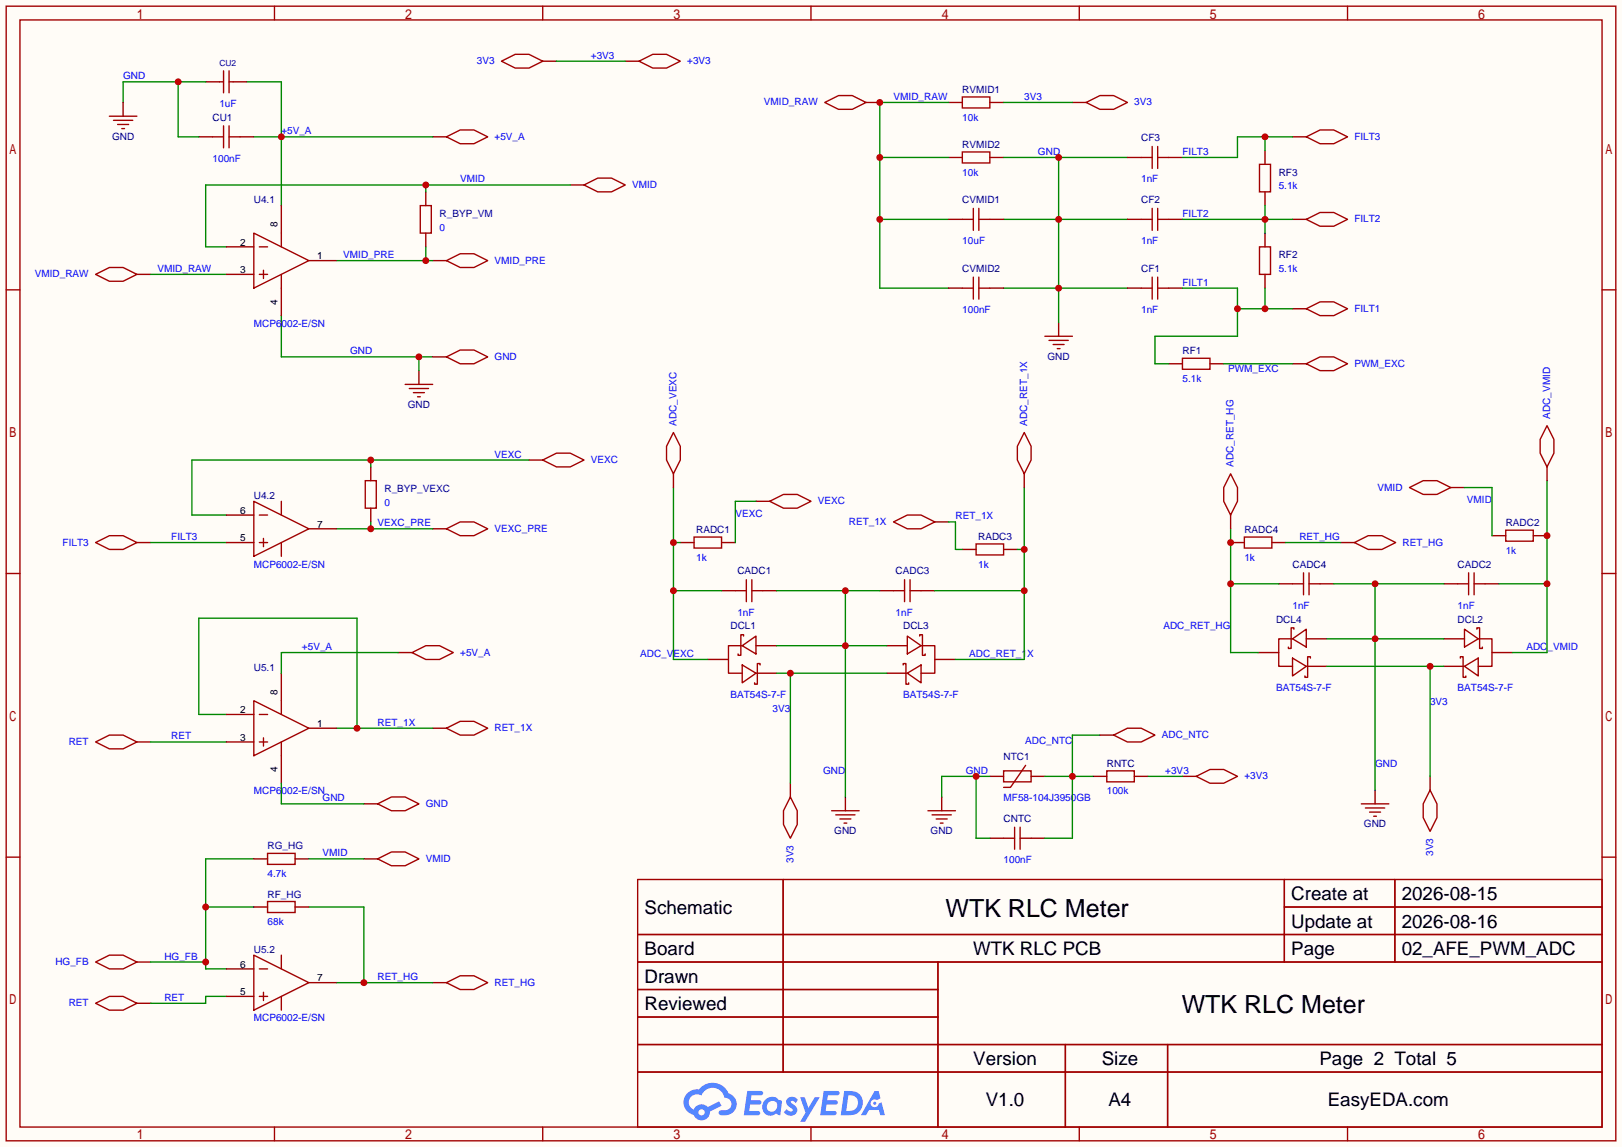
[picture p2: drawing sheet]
<svg xmlns="http://www.w3.org/2000/svg" width="299mm" height="212mm" viewBox="0 0 299 212" stroke-linecap="round" stroke-linejoin="round" font-family="sans-serif">
<path d="M0 0h299.5v211.8h-299.5z" fill="#fffcf7"/>
<g fill="none" stroke="#a10000" stroke-width=".25">
<path d="M1.1 1.1h297.2v209.6h-297.2zM3.7 3.7h292.1v204.5h-292.1zM50.7 1.1v2.6M100.2 1.1v2.6M149.7 1.1v2.6M199.3 1.1v2.6M248.8 1.1v2.6M1.1 53.5h2.6M295.8 53.5h2.5M1.1 105.9h2.6M295.8 105.9h2.5M1.1 158.3h2.6"/>
<path d="M295.8 158.3h2.5M117.7 162.4h178.1v45.8h-178.1zM117.7 172.6h178.1M117.7 177.7h178.1M144.6 162.4v35.6M173.2 177.7v30.5M237.1 162.4v15.3M237.1 167.5h58.7M257.5 162.4v15.3M117.7 182.8h55.5M117.7 192.9h178.1M117.7 187.8h55.5"/>
<path d="M117.7 198h178.1M196.7 192.9v15.3M215.6 192.9v15.3M50.7 208.2v2.5M100.2 208.2v2.5M149.7 208.2v2.5M199.3 208.2v2.5M248.8 208.2v2.5"/>
</g>
<g fill="#5487ff">
<path d="M145.5 202.8a1.3 1.3 0 0 1 1.8 .3l-.4 .6a.54 .54 0 0 0-.9-.2l.1 .2a1.58 1.58 0 0 1 1.1 1.6 1.43 1.43 0 0 1-2.5 .1l.5-.6a.64 .64 0 0 0 .5 .5 .64 .64 0 0 0 .7-.3l-.2-.2a1.6 1.6 0 0 1-1-1.6z"/>
<path d="M147.7 202.7h.9l.7 1.9 1.1-1.9h.9l-2.7 4.5h-.9l1-1.7z"/>
<path d="M138 201.5h1.6a1.31 1.31 0 0 1 1.2 .2 .4 .4 0 0 1-.3 .6h-1.8l-.1 .9h1.6a.4 .4 0 0 1 .4 .4 .4 .4 0 0 1-.4 .4h-1.7l-.2 1.2h.8a1.23 1.23 0 0 1 1.2 .2 .39 .39 0 0 1-.3 .6h-2.7z"/>
<path d="M152.1 201.5h1.6a1.32 1.32 0 0 1 1.3 .2 .39 .39 0 0 1-.4 .6h-1.7l-.2 .9h1.7a.4 .4 0 0 1 .3 .4 .4 .4 0 0 1-.4 .4h-1.7l-.2 1.2h.8a1.23 1.23 0 0 1 1.2 .2 .39 .39 0 0 1-.3 .6h-2.7z"/>
<path d="M161.5 201.5h.7l.4 1.3-.7 .4a.75 .75 0 0 0-1.1 .3 .75 .75 0 0 0 .5 1 .75 .75 0 0 0 .9-.6l.6-.3 .6 2.4h-.9l-.2-1h-1.9l-.5 1h-.9z"/>
<path d="M155.9 201.5l-.7 4.5h1.5a2.27 2.27 0 0 0 2.6-2.3 2.27 2.27 0 0 0-2.7-2.2zM156.6 202.3a1.5 1.5 0 0 1 1.8 1.5 1.5 1.5 0 0 1-1.9 1.4h-.3z"/>
<path d="M141.3 203.1a1.62 1.62 0 0 0-.4 2.1 1.62 1.62 0 0 0 2 .7l.4-.3 .3 .3 .5 .1 .3-2.5-.2-.3h-.4a1.58 1.58 0 0 0-2.5-.1zM141.9 203.6a.99 .99 0 0 1 1.6 .3 .99 .99 0 0 1-.9 1.4 .94 .94 0 0 1-1-.5 .94 .94 0 0 1 .3-1.2z"/>
<path d="M126.9 201.9a2.37 2.37 0 0 0 1.2 4 1.54 1.54 0 0 0 1.7 1 1.54 1.54 0 0 0 1.3-1.6l2.1-1.1-.5-.8-2 1.1a1.57 1.57 0 0 0-2.6 .4 1.5 1.5 0 0 1-.8-2.1 1.5 1.5 0 0 1 2.2-.5 2.23 2.23 0 0 1 2.3-1.4 2.23 2.23 0 0 1 2 1.8 1.16 1.16 0 0 1 1.2 1.1 1.16 1.16 0 0 1-1 1.3h-.7a.47 .47 0 0 0-.6 .3 .47 .47 0 0 0 .4 .6 2.23 2.23 0 0 0 2.3-.7 2.23 2.23 0 0 0 .4-2.3 2.16 2.16 0 0 0-1.3-1.1 3.2 3.2 0 0 0-5.4-.7l-1.2 .1zM129 205.4a.58 .58 0 0 1 1.1 0 .58 .58 0 0 1-1.1 0z"/>
<circle cx="161.5" cy="203.8" r=".28"/>
</g>
<path d="M79.9 25.3h2.5" fill="none" stroke="#870000" stroke-width=".25"/>
<path d="M82.4 25.3l2.6-1.3h2.5l2.5 1.3-2.5 1.2h-2.5z" fill="none" stroke="#a10000" stroke-width=".25"/>
<path d="M45.6 15.1h6.3v22.9M46.9 25.3h33" fill="none" stroke="#008700" stroke-width=".25"/>
<circle cx="51.9" cy="25.3" r=".63" fill="#c00"/>
<path d="M77.3 68.5v2.5" fill="none" stroke="#870000" stroke-width=".25"/>
<path d="M74.8 71h5.1M75.6 71.8h3.5M76.3 72.5h2.1M77.1 73.3h.5" fill="none" stroke="#a10000" stroke-width=".25"/>
<path d="M51.9 58.3v7.6h28M77.3 65.9v2.6" fill="none" stroke="#008700" stroke-width=".25"/>
<circle cx="77.3" cy="65.9" r=".63" fill="#c00"/>
<path d="M79.9 48.1h2.5M79.9 65.9h2.5" fill="none" stroke="#870000" stroke-width=".25"/>
<path d="M82.4 48.1l2.6-1.2h2.5l2.5 1.2-2.5 1.3h-2.5zM82.4 65.9l2.6-1.3h2.5l2.5 1.3-2.5 1.3h-2.5z" fill="none" stroke="#a10000" stroke-width=".25"/>
<path d="M62.1 48.1h17.8M78.6 45.6v2.5" fill="none" stroke="#008700" stroke-width=".25"/>
<circle cx="78.6" cy="48.1" r=".63" fill="#c00"/>
<path d="M40.5 15.1h.8M41.3 13.1v4M42.3 13.1v4M42.3 15.1h.8M39.2 25.3h2.1M41.3 23.2v4.1M42.3 25.3h2M42.3 23.2v4.1" fill="none" stroke="#a10000" stroke-width=".25"/>
<path d="M38 15.1h2.5M43.1 15.1h2.5M36.7 25.3h2.5M44.3 25.3h2.6" fill="none" stroke="#870000" stroke-width=".25"/>
<path d="M32.9 15.1v10.2h3.8M38 15.1h-15.3v3.8" fill="none" stroke="#008700" stroke-width=".25"/>
<circle cx="32.9" cy="15.1" r=".63" fill="#c00"/>
<path d="M22.7 18.9v2.6M25.3 50.7h2.5M25.3 100.2h2.5M25.3 137h2.5M25.3 177.7h2.5M25.3 185.3h2.5M79.9 181.5h2.5" fill="none" stroke="#870000" stroke-width=".25"/>
<path d="M20.2 21.5h5.1M21 22.2h3.5M21.7 23h2M22.5 23.7h.5M17.7 50.7l2.5-1.3h2.5l2.6 1.3-2.6 1.2h-2.5zM17.7 100.2l2.5-1.3h2.5l2.6 1.3-2.6 1.3h-2.5zM17.7 137l2.5-1.2h2.5l2.6 1.2-2.6 1.3h-2.5zM17.7 177.7l2.5-1.3h2.5l2.6 1.3-2.6 1.2h-2.5zM17.7 185.3l2.5-1.3h2.5l2.6 1.3-2.6 1.3h-2.5zM82.4 181.5l2.6-1.3h2.5l2.5 1.3-2.5 1.3h-2.5z" fill="none" stroke="#a10000" stroke-width=".25"/>
<path d="M27.8 50.7h14M27.8 100.2h14M27.8 137h14M46.9 158.6h-8.9v20.3h3.8M27.8 177.7h10.2M38 167.5h8.9M41.8 184h-3.8v1.3h-10.2" fill="none" stroke="#008700" stroke-width=".25"/>
<g fill="#c00">
<circle cx="38" cy="177.7" r=".63"/>
<circle cx="38" cy="167.5" r=".63"/>
</g>
<path d="M57 167.5h10.2v14M62.1 181.5h17.8" fill="none" stroke="#008700" stroke-width=".25"/>
<circle cx="67.2" cy="181.5" r=".63" fill="#c00"/>
<path d="M79.9 134.5h2.5" fill="none" stroke="#870000" stroke-width=".25"/>
<path d="M82.4 134.5l2.6-1.3h2.5l2.5 1.3-2.5 1.3h-2.5z" fill="none" stroke="#a10000" stroke-width=".25"/>
<path d="M41.8 132h-5.1v-17.8h29.2v20.3M62.1 134.5h17.8" fill="none" stroke="#008700" stroke-width=".25"/>
<circle cx="65.9" cy="134.5" r=".63" fill="#c00"/>
<path d="M79.9 97.7h2.5" fill="none" stroke="#870000" stroke-width=".25"/>
<path d="M82.4 97.7l2.6-1.3h2.5l2.5 1.3-2.5 1.2h-2.5z" fill="none" stroke="#a10000" stroke-width=".25"/>
<path d="M62.1 97.7h17.8M68.5 96.4v1.3" fill="none" stroke="#008700" stroke-width=".25"/>
<circle cx="68.5" cy="97.7" r=".63" fill="#c00"/>
<path d="M159.9 18.9h2.5M175.1 18.9h2.6M182.8 18.9h2.5M198 18.9h2.5M175.1 29.1h2.6M182.8 29.1h2.5" fill="none" stroke="#870000" stroke-width=".25"/>
<path d="M152.3 18.9l2.5-1.2h2.6l2.5 1.2-2.5 1.3h-2.6zM177.7 17.9h5.1v2h-5.1zM200.5 18.9l2.6-1.2h2.5l2.6 1.2-2.6 1.3h-2.5zM177.7 28.1h5.1v2h-5.1z" fill="none" stroke="#a10000" stroke-width=".25"/>
<path d="M175.1 18.9h-12.7v34.3h12.7M162.4 29.1h12.7M162.4 40.5h12.7" fill="none" stroke="#008700" stroke-width=".25"/>
<g fill="#c00">
<circle cx="162.4" cy="18.9" r=".63"/>
<circle cx="162.4" cy="29.1" r=".63"/>
<circle cx="162.4" cy="40.5" r=".63"/>
</g>
<path d="M185.3 18.9h12.7M185.3 29.1h22.9M195.5 29.1v30.5M185.3 40.5h22.9M185.3 53.2h22.9" fill="none" stroke="#008700" stroke-width=".25"/>
<path d="M195.5 59.6v2.5" fill="none" stroke="#870000" stroke-width=".25"/>
<path d="M192.9 62.1h5.1M193.7 62.9h3.5M194.4 63.6h2.1M195.2 64.4h.5" fill="none" stroke="#a10000" stroke-width=".25"/>
<g fill="#c00">
<circle cx="195.5" cy="29.1" r=".63"/>
<circle cx="195.5" cy="40.5" r=".63"/>
<circle cx="195.5" cy="53.2" r=".63"/>
</g>
<path d="M77.6 38h2v5.1h-2zM107.8 34.2l2.6-1.3h2.5l2.5 1.3-2.5 1.2h-2.5zM179.7 38.5v4M180.7 38.5v4M177.7 40.5h2M177.7 53.2h2M179.7 51.2v4M180.7 40.5h2.1M180.7 51.2v4M180.7 53.2h2.1M67.4 88.8h2.1v5.1h-2.1z" fill="none" stroke="#a10000" stroke-width=".25"/>
<path d="M78.6 35.4v2.6M105.3 34.2h2.5M78.6 43.1v2.5M175.1 40.5h2.6M175.1 53.2h2.6M182.8 40.5h2.5M182.8 53.2h2.5M68.5 86.2v2.6M68.5 93.9v2.5" fill="none" stroke="#870000" stroke-width=".25"/>
<path d="M78.6 34.2v1.2M105.3 34.2h-67.3v11.4h3.8" fill="none" stroke="#008700" stroke-width=".25"/>
<circle cx="78.6" cy="34.2" r=".63" fill="#c00"/>
<g fill="none" stroke="#870000" stroke-width=".25">
<path d="M208.2 29.1h2.5M215.8 29.1h2.5M233.6 27.8v2.6M233.6 35.4v2.6M238.6 25.3h2.6M208.2 40.5h2.5M208.2 53.2h2.5M215.8 40.5h2.5M215.8 53.2h2.5M233.6 43.1v2.5M233.6 50.7v2.5M238.6 40.5h2.6"/>
<path d="M238.6 57h2.6M215.8 67.2h2.5M223.4 67.2h2.5M238.6 67.2h2.6"/>
</g>
<g fill="none" stroke="#a10000" stroke-width=".25">
<path d="M210.7 29.1h2M212.7 27.1v4M212.7 38.5v4M213.7 29.1h2.1M213.7 27.1v4M213.7 38.5v4M232.5 30.4h2.1v5h-2.1zM241.2 25.3l2.5-1.3h2.6l2.5 1.3-2.5 1.2h-2.6zM210.7 40.5h2M210.7 53.2h2M212.7 51.2v4M213.7 51.2v4"/>
<path d="M213.7 40.5h2.1M213.7 53.2h2.1M232.5 45.6h2.1v5.1h-2.1zM241.2 57l2.5-1.2h2.6l2.5 1.2-2.5 1.3h-2.6zM241.2 40.5l2.5-1.3h2.6l2.5 1.3-2.5 1.3h-2.6zM218.3 66.2h5.1v2h-5.1zM241.2 67.2l2.5-1.3h2.6l2.5 1.3-2.5 1.3h-2.6z"/>
</g>
<path d="M218.3 53.2h10.2v8.9h-15.3v5.1h2.6M228.5 57h10.1M233.6 53.2v3.8M225.9 67.2h12.7" fill="none" stroke="#008700" stroke-width=".25"/>
<g fill="#c00">
<circle cx="228.5" cy="57" r=".63"/>
<circle cx="233.6" cy="57" r=".63"/>
</g>
<path d="M233.6 25.3v2.5M238.6 25.3h-10.1v3.8h-10.2" fill="none" stroke="#008700" stroke-width=".25"/>
<circle cx="233.6" cy="25.3" r=".63" fill="#c00"/>
<path d="M233.6 38v5.1M218.3 40.5h20.3" fill="none" stroke="#008700" stroke-width=".25"/>
<circle cx="233.6" cy="40.5" r=".63" fill="#c00"/>
<path d="M97.7 85h2.5" fill="none" stroke="#870000" stroke-width=".25"/>
<path d="M100.2 85l2.5-1.3h2.6l2.5 1.3-2.5 1.2h-2.6z" fill="none" stroke="#a10000" stroke-width=".25"/>
<path d="M68.5 85v1.2M97.7 85h-62.3v10.1h6.4" fill="none" stroke="#008700" stroke-width=".25"/>
<circle cx="68.5" cy="85" r=".63" fill="#c00"/>
<g fill="none" stroke="#870000" stroke-width=".25">
<path d="M275.5 98.9h2.5M283.1 98.9h2.5M125.6 100.2h2.5M133.2 100.2h2.6M133.2 109.1h2.6M139.6 119.3h3.8M140.8 109.1h2.6M162.4 109.1h2.6M163.7 119.3h3.8M170.1 109.1h2.5M177.7 101.5h2.5M185.3 101.5h2.5"/>
<path d="M227.2 100.2h2.5M234.8 100.2h2.6M236.1 107.8h2.5M241.2 118h3.8M243.7 107.8h2.6M266.6 107.8h2.5M266.6 118h3.8M274.2 107.8h2.5M130.7 121.8h3.8M139.6 124.3h3.8M163.7 124.3h3.8M172.6 121.8h3.8"/>
<path d="M232.3 120.5h3.8M241.2 123.1h3.8M266.6 123.1h3.8M275.5 120.5h3.8M46.9 158.6h2.5M54.5 158.6h2.5M67.2 158.6h2.5M156.1 147.2v2.5M253.9 145.9v2.6M46.9 167.5h2.5M54.5 167.5h2.5"/>
</g>
<g fill="none" stroke="#a10000" stroke-width=".25">
<path d="M128.1 99.2h5.1v2h-5.1zM229.7 99.2h5.1v2h-5.1zM278 97.9h5.1v2h-5.1zM135.8 109.1h2M137 119.3l2.6-1.8v3.3zM137 119.3h-2.5v5h2.5M137.3 117.5v-.3h-.5v3.8h-.5v-.2M137.8 107.1v4M138.8 109.1h2M138.8 107.1v4M165 109.1h2M167 107.1v4"/>
<path d="M167.5 117.5l2.6 1.8-2.6 1.5zM168 109.1h2.1M168 107.1v4M169.8 117.5v-.3h.5v3.8h.5v-.2M170.1 119.3h2.5v5h-2.5M180.2 100.5h5.1v2h-5.1zM238.6 118l2.6-1.8v3.3zM238.6 118h-2.5v5.1h2.5M238.6 107.8h2.1M238.9 116.2v-.2h-.5v3.8h-.5v-.3M240.7 105.8v4.1M241.7 107.8h2"/>
<path d="M241.7 105.8v4.1M269.1 107.8h2M270.4 116.2l2.5 1.8-2.5 1.5zM271.1 105.8v4.1M272.2 107.8h2M272.2 105.8v4.1M272.7 116.2v-.2h.5v3.8h.5v-.3M272.9 118h2.6v5.1h-2.6M137 122.8l2.6 1.5-2.6 1.8zM140.3 122.8v-.2h-.5v3.8h-.5v-.3M166.8 122.8v-.2h.5v3.8h.5v-.3M167.5 124.3l2.6-1.5v3.3z"/>
<path d="M238.6 121.5l2.6 1.6-2.6 1.7zM241.9 121.5v-.2h-.5v3.8h-.5v-.3M269.6 121.5v-.2h.5v3.8h.5v-.3M270.4 123.1l2.5-1.6v3.3zM49.4 157.6h5.1v2h-5.1zM69.7 158.6l2.6-1.2h2.5l2.5 1.2-2.5 1.3h-2.5zM153.5 149.7h5.1M154.3 150.5h3.6M155.1 151.3h2M155.8 152h.5M251.3 148.5h5.1M252.1 149.2h3.6"/>
<path d="M252.9 150h2M253.6 150.7h.5M49.4 166.5h5.1v2h-5.1z"/>
</g>
<path d="M245 118h21.6M246.3 107.8h20.3M253.9 107.8v38.1M57 158.6h10.2" fill="none" stroke="#008700" stroke-width=".25"/>
<g fill="#c00">
<circle cx="253.9" cy="118" r=".63"/>
<circle cx="253.9" cy="107.8" r=".63"/>
</g>
<path d="M143.4 109.1h19M143.4 119.3h20.3M156.1 109.1v38.1" fill="none" stroke="#008700" stroke-width=".25"/>
<g fill="#c00">
<circle cx="156.1" cy="109.1" r=".63"/>
<circle cx="156.1" cy="119.3" r=".63"/>
</g>
<path d="M145.9 144.7v2.5M264 143.4v2.5" fill="none" stroke="#870000" stroke-width=".25"/>
<path d="M145.9 147.2l1.3 2.5v2.6l-1.3 2.5-1.2-2.5v-2.6zM264 145.9l1.3 2.6v2.5l-1.3 2.5-1.2-2.5v-2.5z" fill="none" stroke="#a10000" stroke-width=".25"/>
<path d="M245 123.1h21.6M264 123.1v20.3" fill="none" stroke="#008700" stroke-width=".25"/>
<circle cx="264" cy="123.1" r=".63" fill="#c00"/>
<path d="M143.4 124.3h20.3M145.9 124.3v20.4" fill="none" stroke="#008700" stroke-width=".25"/>
<circle cx="145.9" cy="124.3" r=".63" fill="#c00"/>
<path d="M285.6 88.8v31.7h-6.3M276.7 107.8h8.9" fill="none" stroke="#008700" stroke-width=".25"/>
<g fill="#c00">
<circle cx="285.6" cy="98.9" r=".63"/>
<circle cx="285.6" cy="107.8" r=".63"/>
</g>
<path d="M124.3 90v31.8h6.4M124.3 109.1h8.9M124.3 100.2h1.3" fill="none" stroke="#008700" stroke-width=".25"/>
<g fill="#c00">
<circle cx="124.3" cy="109.1" r=".63"/>
<circle cx="124.3" cy="100.2" r=".63"/>
</g>
<path d="M124.3 87.5v2.5M139.6 92.6h2.5M172.6 96.4h2.5M267.8 90h2.6M285.6 86.2v2.6" fill="none" stroke="#870000" stroke-width=".25"/>
<path d="M124.3 79.9l1.3 2.5v2.6l-1.3 2.5-1.2-2.5v-2.6zM285.6 78.6l1.3 2.6v2.5l-1.3 2.5-1.2-2.5v-2.5zM142.1 92.6l2.6-1.3h2.5l2.5 1.3-2.5 1.3h-2.5zM165 96.4l2.5-1.3h2.6l2.5 1.3-2.5 1.3h-2.6zM260.2 90l2.6-1.2h2.5l2.5 1.2-2.5 1.3h-2.5z" fill="none" stroke="#a10000" stroke-width=".25"/>
<path d="M139.6 92.6h-3.8v7.6M175.1 96.4h1.3v5.1h1.3M189.1 90v31.8h-12.7M270.4 90h5.1v8.9M172.6 109.1h16.5M187.8 101.5h1.3" fill="none" stroke="#008700" stroke-width=".25"/>
<g fill="#c00">
<circle cx="189.1" cy="101.5" r=".63"/>
<circle cx="189.1" cy="109.1" r=".63"/>
</g>
<path d="M189.1 87.5v2.5" fill="none" stroke="#870000" stroke-width=".25"/>
<path d="M189.1 79.9l1.3 2.5v2.6l-1.3 2.5-1.3-2.5v-2.6z" fill="none" stroke="#a10000" stroke-width=".25"/>
<path d="M227.2 97.7v22.8h5.1M227.2 107.8h8.9" fill="none" stroke="#008700" stroke-width=".25"/>
<g fill="#c00">
<circle cx="227.2" cy="107.8" r=".63"/>
<circle cx="227.2" cy="100.2" r=".63"/>
</g>
<path d="M227.2 95.1v2.6M247.5 100.2h2.6M182.8 143.4h2.5M182.8 154.8h2.5M190.4 143.4h2.5M190.4 154.8h2.5M201.8 143.4h2.5M209.4 143.4h2.6M218.3 143.4h2.6" fill="none" stroke="#870000" stroke-width=".25"/>
<path d="M227.2 87.5l1.3 2.5v2.6l-1.3 2.5-1.3-2.5v-2.6zM250.1 100.2l2.5-1.3h2.5l2.6 1.3-2.6 1.3h-2.5zM185.3 142.4h5.1v2h-5.1zM185.3 154.8h2M187.3 152.8v4M188.3 154.8h2.1M188.3 152.8v4M189.4 141.4l-2.8 4h-1.3M204.3 142.4h5.1v2h-5.1zM220.9 143.4l2.5-1.3h2.5l2.6 1.3-2.6 1.3h-2.5z" fill="none" stroke="#a10000" stroke-width=".25"/>
<path d="M237.4 100.2h10.1M203.1 135.8h-5.1v19h-5.1M192.9 143.4h8.9M212 143.4h6.3" fill="none" stroke="#008700" stroke-width=".25"/>
<circle cx="198" cy="143.4" r=".63" fill="#c00"/>
<path d="M173.9 147.2v2.5" fill="none" stroke="#870000" stroke-width=".25"/>
<path d="M171.3 149.7h5.1M172.1 150.5h3.5M172.8 151.3h2.1M173.6 152h.5" fill="none" stroke="#a10000" stroke-width=".25"/>
<path d="M180.2 143.4v11.4h2.6M182.8 143.4h-8.9v3.8" fill="none" stroke="#008700" stroke-width=".25"/>
<circle cx="180.2" cy="143.4" r=".63" fill="#c00"/>
<g fill="none" stroke="#870000" stroke-width=".25">
<path d="M100.2 11.3h2.5M115.4 11.3h2.6M51.9 38v5.1M41.8 50.7h5.1M41.8 45.6h5.1M51.9 53.2v5.1M57 48.1h5.1M41.8 95.1h5.1M57 97.7h5.1M41.8 100.2h5.1M41.8 137h5.1M41.8 132h5.1"/>
<path d="M51.9 124.3v5.1M51.9 139.6v5.1M57 134.5h5.1M73.5 120.5h2.6M203.1 135.8h2.5M67.2 148.5h2.5M41.8 178.9h5.1M41.8 184h5.1M57 181.5h5.1"/>
</g>
<g fill="none" stroke="#a10000" stroke-width=".25">
<path d="M92.6 11.3l2.5-1.3h2.6l2.5 1.3-2.5 1.3h-2.6zM118 11.3l2.5-1.3h2.6l2.5 1.3-2.5 1.3h-2.6zM46.9 43.1l10.1 5-10.1 5.1zM47.9 45.6h1.5M47.9 50.7h1.5M48.6 49.9v1.5M51.9 43.1v2.5M51.9 50.7v2.5M46.9 92.6l10.1 5.1-10.1 5zM47.9 95.1h1.5M48.6 99.4v1.6M51.9 92.6v2.5"/>
<path d="M47.9 100.2h1.5M51.9 100.2v2.5M46.9 129.4l10.1 5.1-10.1 5.1zM47.9 132h1.5M47.9 137h1.5M48.6 136.3v1.5M51.9 129.4v2.6M51.9 137v2.6M76.1 120.5l2.5-1.2h2.6l2.5 1.2-2.5 1.3h-2.6zM205.6 135.8l2.6-1.3h2.5l2.5 1.3-2.5 1.2h-2.5zM69.7 148.5l2.6-1.3h2.5l2.5 1.3-2.5 1.2h-2.5zM46.9 176.4l10.1 5.1-10.1 5.1z"/>
<path d="M47.9 178.9h1.5M51.9 176.4v2.5M47.9 184h1.5M48.6 183.3v1.5M51.9 184v2.6"/>
</g>
<path d="M102.7 11.3h12.7M73.5 120.5h-21.6v3.8M51.9 144.7v3.8h15.3" fill="none" stroke="#008700" stroke-width=".25"/>
<g font-size="4.6">
<text x="174.6" y="169.4">WTK RLC Meter</text>
<text x="218.2" y="187.1">WTK RLC Meter</text>
</g>
<g font-size="3.5">
<text x="238.4" y="166.2">Create at</text>
<text x="258.8" y="166.2">2026-08-15</text>
<text x="119" y="168.8">Schematic</text>
<text x="238.4" y="171.3">Update at</text>
<text x="258.8" y="171.3">2026-08-16</text>
<text x="119" y="176.4">Board</text>
<text x="179.7" y="176.4">WTK RLC PCB</text>
<text x="238.4" y="176.4">Page</text>
<text x="258.8" y="176.4">02_AFE_PWM_ADC</text>
<text x="119" y="181.5">Drawn</text>
<text x="119" y="186.6">Reviewed</text>
<text x="179.7" y="196.7">Version</text>
<text x="203.4" y="196.7">Size</text>
<text x="243.6" y="196.7">Page 2 Total 5</text>
<text x="182" y="204.3">V1.0</text>
<text x="204.7" y="204.3">A4</text>
<text x="245.1" y="204.3">EasyEDA.com</text>
</g>
<g font-size="1.8" fill="#00f">
<text x="88" y="11.9">3V3</text>
<text x="109.1" y="10.8">+3V3</text>
<text x="126.9" y="11.9">+3V3</text>
<text x="22.7" y="14.7">GND</text>
<text x="40.5" y="19.7">1uF</text>
<text x="141" y="19.5">VMID_RAW</text>
<text x="165" y="18.5">VMID_RAW</text>
<text x="177.7" y="22.3">10k</text>
<text x="189.1" y="18.5">3V3</text>
<text x="209.4" y="19.5">3V3</text>
<text x="39.2" y="29.9">100nF</text>
<text x="51.9" y="24.8">+5V_A</text>
<text x="91.3" y="25.8">+5V_A</text>
<text x="191.6" y="28.6">GND</text>
<text x="218.3" y="28.6">FILT3</text>
<text x="250.1" y="25.8">FILT3</text>
<text x="85" y="33.7">VMID</text>
<text x="116.7" y="34.7">VMID</text>
<text x="177.7" y="32.4">10k</text>
<text x="210.7" y="33.7">1nF</text>
<text x="236.1" y="35">5.1k</text>
<text x="218.3" y="40.1">FILT2</text>
<text x="250.1" y="41.1">FILT2</text>
<text x="63.4" y="47.7">VMID_PRE</text>
<text x="81.2" y="42.6">0</text>
<text x="177.7" y="45.1">10uF</text>
<text x="210.7" y="45.1">1nF</text>
<text x="6.4" y="51.2">VMID_RAW</text>
<text x="29.1" y="50.2">VMID_RAW</text>
<text x="91.3" y="48.7">VMID_PRE</text>
<text x="218.3" y="52.8">FILT1</text>
<text x="236.1" y="50.2">5.1k</text>
<text x="177.7" y="57.8">100nF</text>
<text x="210.7" y="57.8">1nF</text>
<text x="250.1" y="57.6">FILT1</text>
<text x="46.9" y="60.4">MCP6002-E/SN</text>
<text x="64.6" y="65.5">GND</text>
<text x="91.3" y="66.5">GND</text>
<text x="218.3" y="70.5">5.1k</text>
<text x="226.8" y="68.8">PWM_EXC</text>
<text x="250.1" y="67.7">PWM_EXC</text>
<text x="286.2" y="77.3" transform="rotate(-90 286.2 77.3)">ADC_VMID</text>
<text x="124.9" y="78.6" transform="rotate(-90 124.9 78.6)">ADC_VEXC</text>
<text x="189.7" y="78.6" transform="rotate(-90 189.7 78.6)">ADC_RET_1X</text>
<text x="91.3" y="84.5">VEXC</text>
<text x="109.1" y="85.5">VEXC</text>
<text x="227.8" y="86.2" transform="rotate(-90 227.8 86.2)">ADC_RET_HG</text>
<text x="71" y="93.4">0</text>
<text x="135.8" y="95.4">VEXC</text>
<text x="151" y="93.1">VEXC</text>
<text x="176.4" y="95.9">RET_1X</text>
<text x="254.3" y="90.6">VMID</text>
<text x="270.8" y="92.9">VMID</text>
<text x="11.6" y="100.8">FILT3</text>
<text x="31.6" y="99.7">FILT3</text>
<text x="69.7" y="97.2">VEXC_PRE</text>
<text x="91.3" y="98.2">VEXC_PRE</text>
<text x="156.7" y="96.9">RET_1X</text>
<text x="239.9" y="99.7">RET_HG</text>
<text x="259" y="100.8">RET_HG</text>
<text x="46.9" y="104.8">MCP6002-E/SN</text>
<text x="128.5" y="103.6">1k</text>
<text x="180.6" y="104.8">1k</text>
<text x="229.7" y="103.6">1k</text>
<text x="278" y="102.3">1k</text>
<text x="136.1" y="113.7">1nF</text>
<text x="165.4" y="113.7">1nF</text>
<text x="238.6" y="112.4">1nF</text>
<text x="269.1" y="112.4">1nF</text>
<text x="214.8" y="116.3">ADC_RET_HG</text>
<text x="55.8" y="120.1">+5V_A</text>
<text x="85" y="121.1">+5V_A</text>
<text x="118.2" y="121.3">ADC_VEXC</text>
<text x="178.9" y="121.3">ADC_RET_1X</text>
<text x="281.8" y="120.1">ADC_VMID</text>
<text x="134.9" y="129">BAT54S-7-F</text>
<text x="142.6" y="131.5">3V3</text>
<text x="166.8" y="129">BAT54S-7-F</text>
<text x="235.6" y="127.7">BAT54S-7-F</text>
<text x="264" y="130.2">3V3</text>
<text x="269.1" y="127.7">BAT54S-7-F</text>
<text x="12.7" y="137.6">RET</text>
<text x="31.6" y="136.6">RET</text>
<text x="69.7" y="134">RET_1X</text>
<text x="91.3" y="135">RET_1X</text>
<text x="189.3" y="137.3">ADC_NTC</text>
<text x="214.5" y="136.3">ADC_NTC</text>
<text x="152" y="142.9">GND</text>
<text x="178.3" y="142.9">GND</text>
<text x="215.1" y="142.9">+3V3</text>
<text x="229.7" y="143.9">+3V3</text>
<text x="253.9" y="141.7">GND</text>
<text x="46.9" y="146.7">MCP6002-E/SN</text>
<text x="59.6" y="148">GND</text>
<text x="78.6" y="149">GND</text>
<text x="185.3" y="148">MF58-104J3950GB</text>
<text x="204.3" y="146.7">100k</text>
<text x="49.4" y="162">4.7k</text>
<text x="59.6" y="158.2">VMID</text>
<text x="78.6" y="159.2">VMID</text>
<text x="146.5" y="159.4" transform="rotate(-90 146.5 159.4)">3V3</text>
<text x="185.3" y="159.4">100nF</text>
<text x="264.6" y="158.1" transform="rotate(-90 264.6 158.1)">3V3</text>
<text x="49.4" y="170.9">68k</text>
<text x="10.2" y="178.2">HG_FB</text>
<text x="30.4" y="177.2">HG_FB</text>
<text x="12.7" y="185.8">RET</text>
<text x="30.4" y="184.8">RET</text>
<text x="69.7" y="181">RET_HG</text>
<text x="91.3" y="182">RET_HG</text>
<text x="46.9" y="188.6">MCP6002-E/SN</text>
</g>
<g font-size="1.8" fill="#000080">
<text x="177.7" y="17.2">RVMID1</text>
<text x="39.2" y="22.3">CU1</text>
<text x="20.7" y="25.8">GND</text>
<text x="177.7" y="27.4">RVMID2</text>
<text x="210.7" y="26.1">CF3</text>
<text x="236.1" y="32.4">RF3</text>
<text x="46.9" y="37.5">U4.1</text>
<text x="81.2" y="40.1">R_BYP_VM</text>
<text x="177.7" y="37.5">CVMID1</text>
<text x="210.7" y="37.5">CF2</text>
<text x="236.1" y="47.7">RF2</text>
<text x="177.7" y="50.2">CVMID2</text>
<text x="210.7" y="50.2">CF1</text>
<text x="218.3" y="65.5">RF1</text>
<text x="193.4" y="66.5">GND</text>
<text x="75.3" y="75.4">GND</text>
<text x="46.9" y="92.1">U4.2</text>
<text x="71" y="90.9">R_BYP_VEXC</text>
<text x="128.5" y="98.5">RADC1</text>
<text x="180.6" y="99.7">RADC3</text>
<text x="229.7" y="98.5">RADC4</text>
<text x="278" y="97.2">RADC2</text>
<text x="136.1" y="106.1">CADC1</text>
<text x="165.4" y="106.1">CADC3</text>
<text x="238.6" y="104.8">CADC4</text>
<text x="269.1" y="104.8">CADC2</text>
<text x="134.9" y="116.3">DCL1</text>
<text x="166.8" y="116.3">DCL3</text>
<text x="235.6" y="115">DCL4</text>
<text x="269.1" y="115">DCL2</text>
<text x="46.9" y="123.9">U5.1</text>
<text x="185.3" y="140.4">NTC1</text>
<text x="204.3" y="141.7">RNTC</text>
<text x="154" y="154.1">GND</text>
<text x="171.8" y="154.1">GND</text>
<text x="185.3" y="151.8">CNTC</text>
<text x="251.8" y="152.8">GND</text>
<text x="49.4" y="156.9">RG_HG</text>
<text x="49.4" y="165.8">RF_HG</text>
<text x="46.9" y="175.9">U5.2</text>
</g>
<g font-size="1.8">
<text x="44.3" y="45.4">2</text>
<text x="51.2" y="42" transform="rotate(-90 51.2 42)">8</text>
<text x="58.5" y="47.9">1</text>
<text x="44.3" y="50.4">3</text>
<text x="51.2" y="56.3" transform="rotate(-90 51.2 56.3)">4</text>
<text x="44.3" y="94.9">6</text>
<text x="44.3" y="100">5</text>
<text x="58.5" y="97.4">7</text>
<text x="44.3" y="131.7">2</text>
<text x="51.2" y="128.4" transform="rotate(-90 51.2 128.4)">8</text>
<text x="44.3" y="136.8">3</text>
<text x="58.5" y="134.3">1</text>
<text x="51.2" y="142.6" transform="rotate(-90 51.2 142.6)">4</text>
<text x="44.3" y="178.7">6</text>
<text x="44.3" y="183.8">5</text>
<text x="58.5" y="181.3">7</text>
</g>
<text font-size="1.6" fill="#000080" x="40.5" y="12.1">CU2</text>
</svg>
